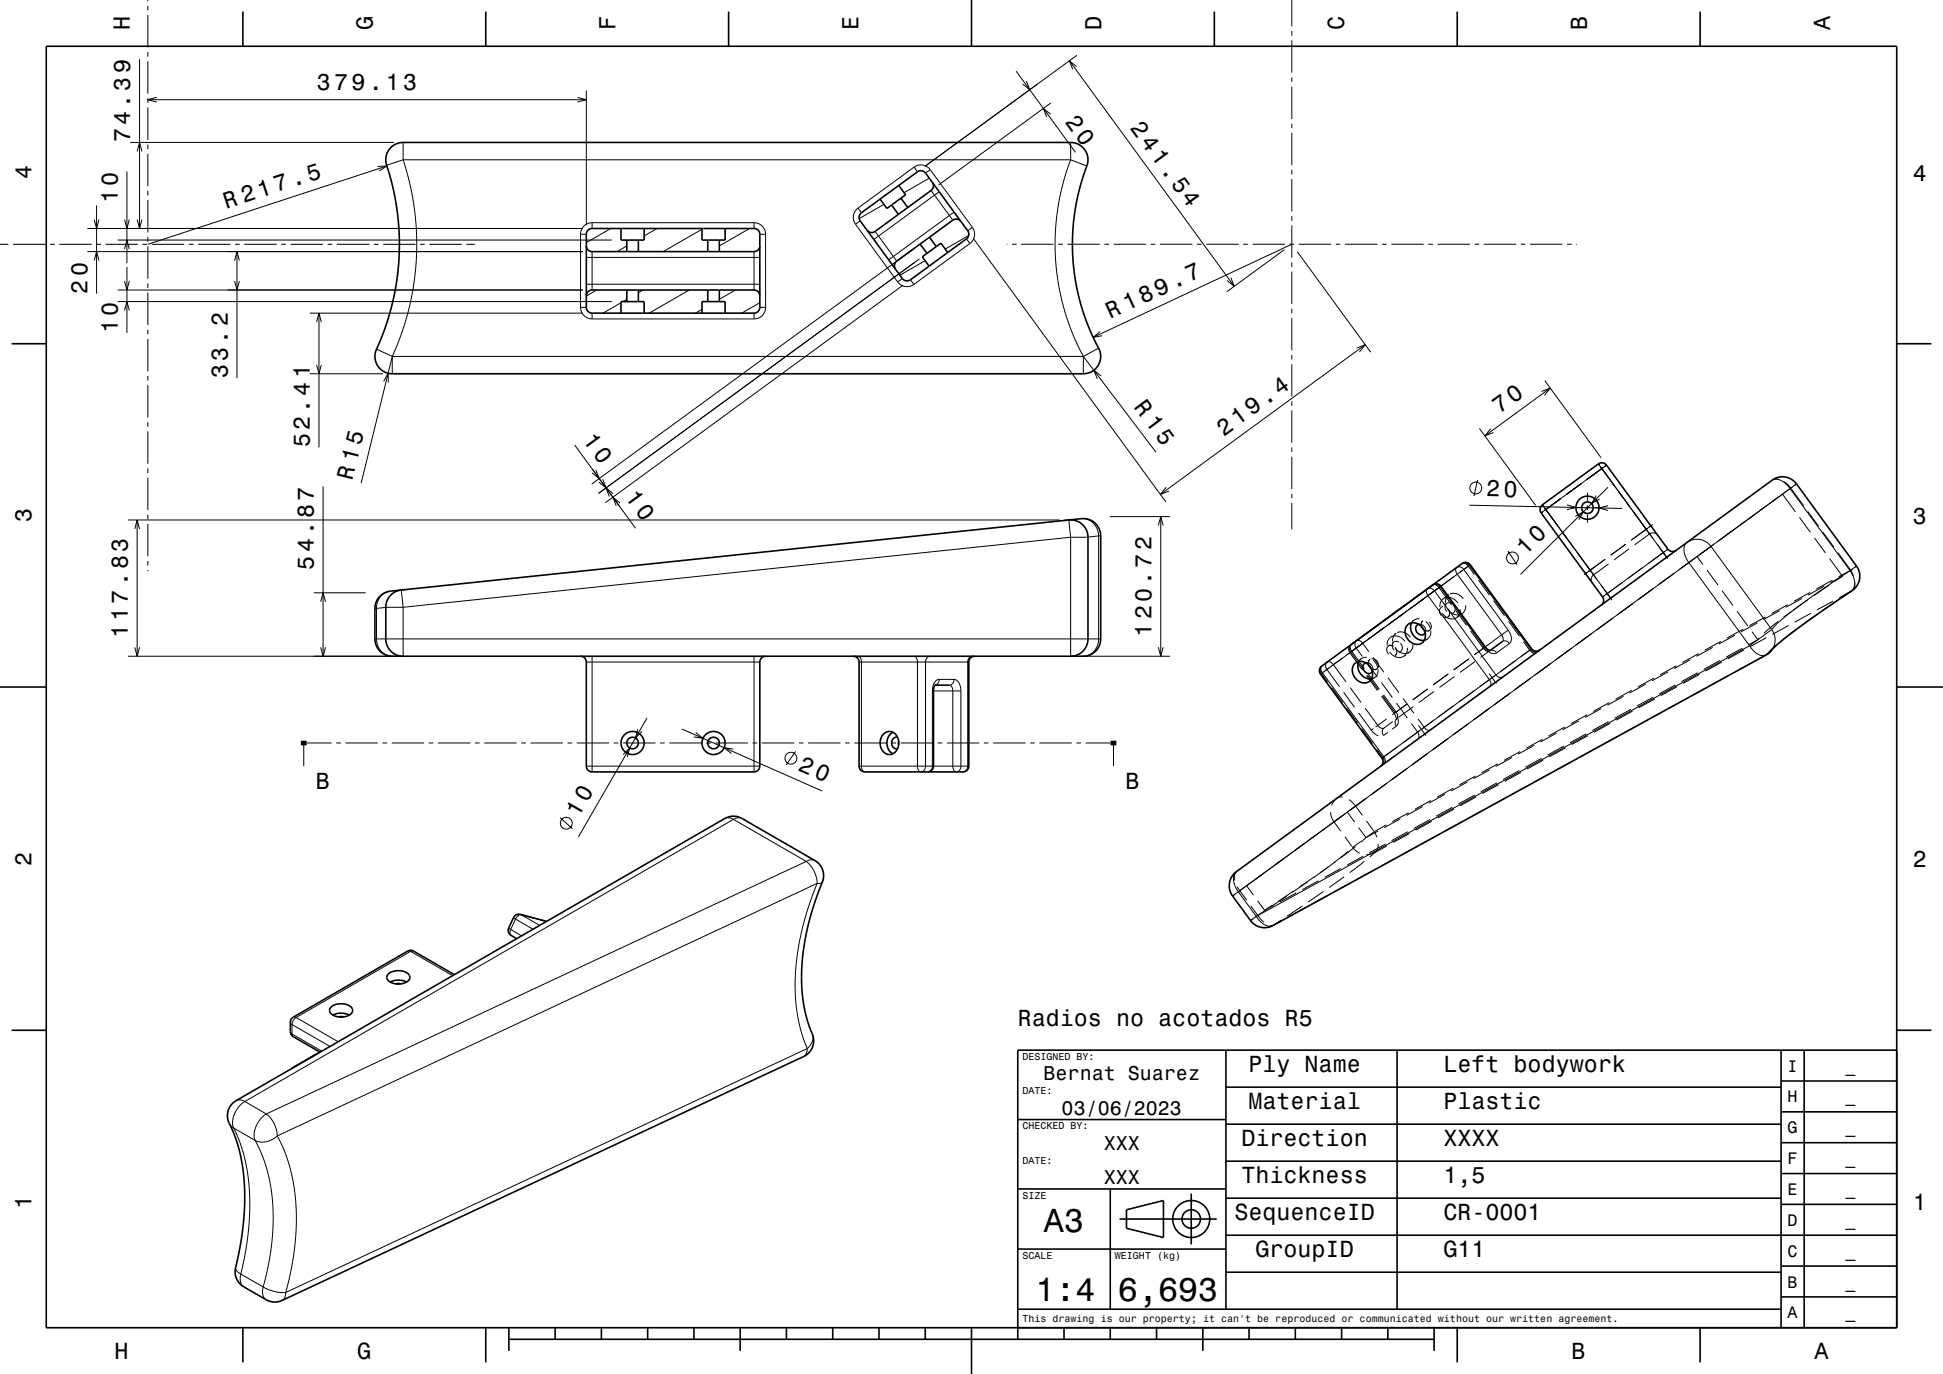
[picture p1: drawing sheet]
<svg xmlns="http://www.w3.org/2000/svg" width="420mm" height="297mm" viewBox="0 0 420 297" stroke-linecap="round" stroke-linejoin="round" font-family="sans-serif">
<g fill="none" stroke="#000" stroke-width=".22">
<path d="M32 0v.2M279.2 0v5.7M30.2 12.8v36.6M32 1.2v1M32 3.2v7M32 11.2v1M32 13.2v7M126.7 19.6v29M219.6 15.4l12.9 17.5M221.9 17.5l.7 1.9-1.6-1.3M231.2 13.1l35.6 48.8M232.7 14.4l-1.5-1.3 .7 1.9"/>
<path d="M232.8 12l-32.9 24M279.2 6.7v1M279.2 8.7v7M279.2 16.7v1M279.2 18.7v7M27.4 37.1v19.8M28.2 30.8h56.9M29.6 32.7l.6-1.9 .5 1.9M32 21.2v1M32 23.2v7M32 31.2v1M32 33.2v7"/>
<path d="M32 21.6h94.7M33.9 21l-1.9 .6 1.9 .5M81.6 36l2-.1-1.6 1.1M83.6 35.9l-51.6 16.9M87.1 34.5l1.4 4.9 1 5.4 .5 5v6l-.6 5.7-1 5.2-1.6 5.2-2 5.1M87.1 30.8v3.7M87.1 34.5h144.3M87.1 34.5l-3.5 1.2M124.8 21l1.9 .6-1.9 .5M197.6 36.1a2.5 2.5 0 0 1 3.5 .6M197.6 36.1l.7 1M197.6 36.1l-12.1 8.9"/>
<path d="M200.9 38.5l-5.5 3.2M201.1 36.7l-1 .7M201.1 36.7l9.1 12.4M227.1 24.7l-1.6-1.3 .8 1.9M227.2 22.3l-24.3 17.7M231.4 34.5l-1.6 5.3-1.2 5.4-.5 5.9 .1 5.3 .7 5.4 1.2 5.1 1.8 5.2 2.3 4.9M231.4 30.8v3.7M231.4 34.5l3.5 1.4M279.2 26.7v1M279.2 28.7v7M279.2 36.7v1M279.2 38.7v7"/>
<path d="M0 52.8h1.8M2.8 52.8h7M10.8 52.8h1M12.8 52.8h7M18.9 49.4h107.1M18.9 54.4h107.1M20.4 47.5l.5 1.9 .5-1.9M20.4 56.3l.5-1.9 .5 1.9M20.8 52.8h1M20.9 44.4v19.1M22.8 52.8h7M25.4 51.9h106.8"/>
<path d="M26.9 47.5l.5 1.9 .6-1.9M26.9 53.8l.5-1.9 .6 1.9M27.4 57.7v14.3M29.6 47.5l.6 1.9 .5-1.9M30.8 52.8h1M32 41.2v1M32 43.2v7M32 51.2v1M32 53.2v7M32.8 52.8h7M40.8 52.8h1M42.8 52.8h7"/>
<path d="M50.7 56.3l.5-1.9 .5 1.9M50.8 52.8h1M51.2 54.4v27.4M52.8 52.8h7M60.8 52.8h1M62.8 52.8h7M70.8 52.8h1M72.8 52.8h7M80.8 52.8h1M82.8 52.8h7M90.8 52.8h1M92.8 52.8h7"/>
<path d="M100.8 52.8h1.8M125.5 50.6v15.8M125.5 50.6h1.2M126.7 55.6h37.5M128 48.1a2.5 2.5 0 0 0-2.5 2.5M128 48.1v1.3M128 54.4v8.3M128 48.1h35M132 49.4l-5.3 3M135.5 53.2l-2.1 1.2M142 49.4l-2.8 1.6M151.7 49.6l-8.3 4.8"/>
<path d="M162 49.4l-6.5 3.8M163 48.1a2.5 2.5 0 0 1 2.5 2.5M163 48.1v1.3M163 54.4v8.3M164.2 50.6h1.3M165.5 50.6v15.8M184.9 48.5l9.1 12.4M185.5 45a2.5 2.5 0 0 0-.6 3.5M185.5 45l.7 1M185.9 47.7l-1 .8M189.2 50l4.6 6.4M191.1 44.2l-5.4 3.1"/>
<path d="M197.3 53.9l-69.4 50.7M198.8 56l-69.4 50.6M200 56.3l-5.5 3.2M201.3 41.2l4.7 6.4M203 41.4l-14.1 10.4M206.2 45.8l-14.1 10.4M208.9 51.6l.7 1M209.4 50.9l-5.1 2.9M209.6 52.6l-12.1 8.9M210.2 49.1a2.5 2.5 0 0 1-.6 3.5M210.2 49.1l-1 .8M210.4 51.5l41.6 57"/>
<path d="M217.6 52.8h.1M218.7 52.8h1M220.7 52.8h7M228.7 52.8h1M230.7 52.8h7M238.7 52.8h1M240.7 52.8h7M248.7 52.8h1M250.7 52.8h7M258.7 52.8h1M260.7 52.8h7M268.7 52.8h1"/>
<path d="M270.7 52.8h7M277.6 54l-12.4 9.1M278.7 52.8h1M279.2 46.7v1M279.2 48.7v7M279.2 56.7v1M279.2 58.7v7M279.2 52.8l-42.9 20.1M280.4 54.4l15.9 21.7M280.7 52.8h7M288.7 52.8h1M290.7 52.8h7"/>
<path d="M298.7 52.8h1M300.7 52.8h7M308.7 52.8h1M310.7 52.8h7M318.7 52.8h1M320.7 52.8h7M328.7 52.8h1M330.7 52.8h7M338.7 52.8h1M340.7 52.8h.2M25.4 65.2h106.8M25.4 62.7h100.6"/>
<path d="M26.9 60.8l.5 1.9 .6-1.9M26.9 67.1l.5-1.9 .6 1.9M32 61.2v1M32 63.2v7M32 71.2v1M32 73.2v7M50.7 60.8l.5 1.9 .5-1.9M66.9 67.7h59.1M68.4 69.6l.5-1.9 .6 1.9M68.4 78.9l.5 1.9 .6-1.9M68.9 67.7v29M81.4 75.5l3.4 1.5"/>
<path d="M84.8 77h149.4M84.8 77v3.8M84.8 77l-6.7 27.4M125.5 66.4a2.5 2.5 0 0 0 2.5 2.5M125.5 66.4h1.2M126.7 61.4h37.5M128 67.7v1.2M128 68.9h35M129 62.7l-2.3 1.3M134.2 65.4l-3.9 2.3M135.5 64.7l-.8 .5M139 62.7l-1 .6"/>
<path d="M149 62.7l-8.7 5M151.7 66.9l-1.4 .8M159 62.7l-3.5 2M163 67.7v1.2M164.2 65.4l-3.9 2.3M164.2 66.4h1.3M165.5 66.4a2.5 2.5 0 0 1-2.5 2.5M194 60.9a2.51 2.51 0 0 0 3.5 .6M195.1 60.2l-1.1 .7M195.2 61.7l-64.3 47M196.8 60.5l.7 1M234.2 77v3.8"/>
<path d="M234.2 77l15.7 20.8M237.5 75.3l-3.3 1.7M237.8 71.6l-1.5 1.3 2-.3M266.1 60l.7 1.9-1.6-1.3M279.2 66.7v1M279.2 68.7v7M279.2 76.7v1M279.2 78.7v7M293.3 75.2l1.8-.7-1.2 1.6M295.1 74.5l-44.3 32.4M32 81.2v1M32 83.2v7"/>
<path d="M32 91.2v1M32 93.2v7M66.9 80.8h15.9M82.9 82.4l1-1.7v2M124.2 96.2l13.2 18M238 81.3l-1.6-1.3 .8 1.9M279.2 86.7v1M279.2 88.7v7M279.2 96.7v1M279.2 98.7v7M319.8 92.6l12.2 16.7M322.2 92.7l-1.2 1.5 1.8-.7"/>
<path d="M333.2 84.6l1.9-.7-1.3 1.6M333.9 82.3l12.2 16.6M335.1 83.9l-14.1 10.3M27.6 112.4h201.4M29.1 114.3l.5-1.9 .6 1.9M29.6 112.4v29.5M32 101.2v1M32 103.2v7M32 111.2v1M32 113.2v7M69.8 105.2v36.7M128.8 101.6l.7 1.8-1.5-1.2"/>
<path d="M130.3 103.6l.7 1.9-1.5-1.3M132.6 106.7l-1.6-1.2 .7 1.8M134 108.7l-1.5-1.2 .7 1.8M231 112.4l.4 3.7M231.4 116.1v25.8M231.4 116.1l-144.3 15.2M231.4 116.1h3.8M233.8 112.1a3.6 3.6 0 0 1 3.7 3.7M237.5 115.8v22.3a3.6 3.6 0 0 1-3.3 3.8M237.5 115.8l-2.3 .3M237.5 115.8h.4M239.9 111.7h13"/>
<path d="M250.4 113.6l.5-1.9 .5 1.9M250.9 111.7v30.2M252.1 105.3l-1.3 1.6 1.9-.7M279.2 106.7v1M279.2 108.7v5.7M317.6 109.2l33.1 .7M319.4 103.7l-.8 3.5M326 119.1l1.9 3M333.7 109.5l-.3-.4 15.1 20.6M333.9 109.8l.2 .3-.3 .3M338.7 109.1l2 .6-2 .5M339.9 109.7h1.8"/>
<path d="M340.5 111.6l1.8-1-1 1.8M342.6 109.7h1.1M343.2 106.5v1.7M343.2 109.2v1M343.2 111.2v1.8M344.4 109.6h.1M344.6 109.7h1.8M345 107.1l-1 1.8 1.8-1M345.6 109.4h.1M345.8 100.6l-.3-.3 15 20.5M346 100.9l.3 .4M347.3 100.5l-14.2 10.4"/>
<path d="M347.6 105.3l-18.9 18.9M347.6 109.3l-1.9 .5 1.9 .6M351.4 117.6l-3.2 2.4M352.1 118.7l-3.2 2.3M356.2 114.2l-.4 .2M356.3 115.1l.3 .3M356.6 115.4a1.25 1.25 0 0 1 1.7 .3M356.6 115.4l-3.2 2.4M356.9 113.7l-.4 .2M357.3 113.4l-4.7 3.4M359.5 119.5l.8 1M360.2 119l.3-.3-14.1 10.3 .3-.2"/>
<path d="M384.3 103.5h-.6l-.6 .3a2.73 2.73 0 0 1 3.2 1.1l13.6 18.5M385.3 106.8l2.8 3.8M385.7 104.1l1.4 1.4M387.1 105.5l2.8 3.8M387.5 105.2l-.4 .3M387.9 104.9l.4-.3-25.4 18.6M389 111.8l2.3 3.3M390.8 110.5l2.3 3.3M392.2 116.3l2.4 3.2M394 115l2.4 3.2M397.3 119.4l2.8 3.8M29.1 139.9l.5 2 .6-2"/>
<path d="M32 121.2v1M32 123.2v.3M67.8 128.1h11.2M69.3 130.1l.5-2 .6 2M69.3 139.9l.5 2 .6-2M81 138.1h156.9M81 131.5h.4M81.4 131.5v6.6a3.6 3.6 0 0 0 3.4 3.8M84.4 127.8a3.5 3.5 0 0 0-3 3.7M86.7 127.5l.4 3.8M87.1 131.3v10.6M87.1 131.3h-3.7l-2 .2"/>
<path d="M250.4 139.9l.5 2 .5-2M292 139.4a1.25 1.25 0 0 0-.2 1.7M292 139.3a1.11 1.11 0 0 0 .2 1.5l2.7 3.7M292 139.3h.1M292.1 139.3a1.15 1.15 0 0 0-.1 1.7M300.1 139.7a1.18 1.18 0 0 0 .1 1.7M300.1 139.7l.5-.2 .6 .2M300.5 139.4l-.4 .3M300.6 137.8a1.93 1.93 0 0 0-.7 1.7M300.6 137.7v.1M300.8 137.6a2.41 2.41 0 0 1 2.9 1M301 137.5l-.4 .3"/>
<path d="M301.3 138.8a1.18 1.18 0 0 0 .1 1.8M301.3 138.8l.5-.2 .6 .2M301.3 138.8l-.4 .3M301.5 139.9a1.21 1.21 0 0 1 .1 1.8M301.8 136.9a1.92 1.92 0 0 0-.8 1.8M301.8 136.9l-.4 .3M301.8 136.9h.1M302 136.7a2.41 2.41 0 0 1 2.9 1.1M302.7 139a1.21 1.21 0 0 1 .1 1.8M304.8 134.6l-.4 .3M305.4 139.2a1.93 1.93 0 0 1-.7 1.7M305.6 134.1l-.5 .5"/>
<path d="M305.6 134.1l-.4 .3M306.7 134.9h-.1M306.7 134.9a1.36 1.36 0 0 1 1.4 2M306.8 134.8l-.4 .3M306.9 133.8h-.8l-.5 .3M307.6 134.2l-.4 .5 .1 .8M307.6 134.2l-.4 .3M307.6 134.2h.1M307.8 136.1l.6 .3 .6-.2M307.8 138.7l-.4 .3M308.2 134.3l.7 .8 .4 1M308.2 136.8l-.4 .3"/>
<path d="M308.6 138.1l-.7 .3M308.6 138.1l-.4 .3M308.7 128.7a.88 .88 0 0 1-.4-.9 .88 .88 0 0 1 .8-.7l.6 .3 .4 .3 13.3 18.2a1.14 1.14 0 0 0 1.5 .4M308.7 128.7l13.2 18.2M309 134.5a1.21 1.21 0 0 1 0 1.7M309 136.2l-.4 .3M309.3 136.3v.1a1.91 1.91 0 0 1-.7 1.7M311.1 127l2.7 3.7M311.2 126.9l-.1 .1M311.3 126.8a1.15 1.15 0 0 0-1.6-.4 1.11 1.11 0 0 1 1.4 .6M311.3 126.8l9.6 13.2M311.5 126.7l-2.8 2"/>
<path d="M311.5 126.7l-.2 .1M311.5 131.3a1.18 1.18 0 0 0 .1 1.8M311.6 131.3h-.1M311.8 132.6a2.32 2.32 0 0 0 3.1 .9M311.9 133.3h.1M311.9 133.3l.6 .2 .5-.2M311.9 131l-.4 .3M312 129.4a1.93 1.93 0 0 0-.7 1.8M312 129.4h.1M312.3 129.3a2.41 2.41 0 0 1 2.8 1M312.4 129.1l-.4 .3M312.7 130.4a1.18 1.18 0 0 0 .1 1.8"/>
<path d="M312.7 130.4l.5-.1 .6 .2M312.7 130.4l-.4 .3M312.9 131.6a1.21 1.21 0 0 1 .1 1.7M313 131.7a2.33 2.33 0 0 0 3.1 .9M313.2 128.6a1.94 1.94 0 0 0-.8 1.7M313.2 128.6l-.4 .3M313.2 128.5v.1M313.4 133l-.4 .3M313.4 128.4a2.41 2.41 0 0 1 2.9 1M314.1 130.7a1.21 1.21 0 0 1 .1 1.8M314.2 132.5h-.1M314.2 132.5l-.4 .3"/>
<path d="M314.7 132l2.3 3.2M315.3 133.2l-.4 .3M315.6 131.7v.1a1.91 1.91 0 0 1-.7 1.7M316.1 132.6l-.4 .3M316.8 130.8v.1a1.93 1.93 0 0 1-.7 1.7M317.4 122.4a1.1 1.1 0 0 0-1.3-.6 1.15 1.15 0 0 1 1.5 .4l13.3 18.2a1.14 1.14 0 0 0 1.5 .4M317.4 122.4l1.3 1.8M317.5 122.3l-.1 .1M317.7 122.2l.1-.1-31.9 23.3M317.9 136.4l2.7 3.7M319.6 125.4l2.4 3.2M320.9 140a2.19 2.19 0 0 0 2.6 1.1"/>
<path d="M321.1 139.8l-2.4 1.8M321.1 139.8l-.2 .1M321.1 139.8l-.2 .2M322.8 129.8l2.4 3.3M324.6 137.2a1.11 1.11 0 0 1 .1 1.5 1.14 1.14 0 0 1 1.6 .4M324.6 137.2l-3.5 2.6M326 136.2l-9.6-13.1a.9 .9 0 0 0-.9-.6 .9 .9 0 0 0-.8 .8l.3 .8 9.6 13.1M326 136.2a2.21 2.21 0 0 1 .3 2.9M326 136.2l-1.4 1M326.1 134.3l2.4 3.2M326.3 139.1l-2.8 2M329.3 138.7l1.4 1.8"/>
<path d="M344.2 136.8l-3.5 2.6M344.2 123.9l.3 .4M344.4 122.8l-2 1.4M344.5 124.3a1.26 1.26 0 0 0-.3 1.7M347 120.9l-3.3 2.4 .3 .3M347.4 128.3l-.3 .2M347.7 121.9l-3.2 2.4M347.9 129l.3 .3M348.6 133.6l-3.5 2.6M353.1 130.4l-3.6 2.5M357.5 127.1l-3.5 2.6M362 123.9l-3.6 2.5"/>
<path d="M365.1 121.6a3.6 3.6 0 0 1-.7-4.1 3.7 3.7 0 0 1 5.4 .6l13.2 18M365.1 121.6l-97.4 71.2M365.1 121.6l13.1 18M366.8 120.3l1.3 1.7M369 123.2l2.4 3.3M370.2 139.9l-3.5 2M372 138.6l-3.5 2M372.2 127.7l2.4 3.2M375 137.3l-3.5 1.9M375.5 132.1l2.3 3.2M376.8 136l-3.5 1.9M378.2 139.6a3.2 3.2 0 0 0 3.6 2l.1-.1"/>
<path d="M378.2 139.6l-106.6 58.5M378.7 136.6l1.3 1.7M379.9 134.7l-3.5 1.9M380 138.3l-2 1.1M380.2 137.9l-.2 .4M381.7 133.3l-3.6 2M381.8 137.8l-3.5 2M383 136.1a3.7 3.7 0 0 1 .1 4.3M383 136.1l-4.8 3.5M384 139.4l-2.1 2.1M384.4 134.3l-3.1 2.6M384.7 132l-3.5 1.9"/>
<path d="M386.5 130.7l-3.5 1.9M386.6 135.2l-3.5 1.9M387.2 132.2l-1.6 1.2M388.3 136l-3.2 2.5M389.5 129.4l-3.5 1.9M390.8 129.6l-3.2 2.3M391.3 128.1l-3.5 1.9M391.5 132.6l-3.6 1.9M392.8 132.8l-3.3 2.3M394.3 126.7l-3.5 1.9M395.4 126.5l-3.3 2.3M395.5 120.7l2.8 3.9"/>
<path d="M396.1 125.4l-3.5 1.9M396.3 129.9l-3.5 1.9M397.3 129.7l-3.3 2.3M398.3 124.6l-1.7 1.1M398.3 124.6l-2.7 1.4M399.9 123.4a3.7 3.7 0 0 1 .7 4.1l-.4 .3M399.9 123.4l-11.7 8.1-3.6 2.9-1.6 1.7M400.1 123.2l.5 1.3M400.1 123.2l-2.7 1.5M400.2 127.8l-1.6 1.1M400.2 127.8l-2.6 1.4M400.5 122.9l-.4 .3"/>
<path d="M400.9 126l-.1 1-.6 .8M401.3 122.3l-1.4 1.1M27.6 141.9h58.7M126.7 143.1h37.5M128 141.9v25M137.9 157.6l-.5 1.9 1.4-1.4M139.9 155.2l-14.9 25.7M147.4 157.6l30.3 13.4M150.4 158.3l1.6 1.3-2-.3M163 141.9v25M185.5 141.9a1.1 1.1 0 0 1 .7 1.2v22.5a1.1 1.1 0 0 0 .7 1.3M185.7 143.1h23.7"/>
<path d="M197.6 141.9a1.1 1.1 0 0 1 .7 1.2v22.5a.87 .87 0 0 0 .3 1 .87 .87 0 0 0 1 0l.3-.3 .2-.7v-22.5a1.15 1.15 0 0 1 1-1.2M201.5 149.4v16.2a1.15 1.15 0 0 1-1 1.3M201.5 149.4h6.2M203 146.9a1.2 1.2 0 0 1-.9 1.2M203 146.9a2.21 2.21 0 0 0-1.5 2.5M203 146.9h3.2M206.2 146.9a1.15 1.15 0 0 1-1 1.2 1.1 1.1 0 0 1 .8 1.3v16.2a.87 .87 0 0 0 .2 1 .87 .87 0 0 0 1.1 0l.2-.3 .2-.7v-16.2M206.2 146.9a2.19 2.19 0 0 1 1.5 2.5M210.2 141.9a1.15 1.15 0 0 0-1 1.2v22.5a1.16 1.16 0 0 1-1 1.3M233.4 141.9h19.5M285.9 145.4a1.11 1.11 0 0 1-.2-1.4 1.15 1.15 0 0 0-.1 1.6l1.4 1.8M285.9 145.4l-.4 .3"/>
<path d="M285.9 145.4l13.2 18.2M286 145.3l-.4 .3M286.8 144.7l2.8 3.7M286.8 144.7l-.4 .3M287.3 144.4l-.5 .3M287.8 148.6l2.4 3.2M288.2 143.7a.87 .87 0 0 0-.8-.7 .87 .87 0 0 0-.8 .6v.5l.2 .6M288.2 143.7l-.4 .3M288.2 143.7l2.8 3.7M290.2 142.3l-2 1.4M290.4 149.7l2.4 3.2M291.1 153l2.4 3.3"/>
<path d="M291.8 141.1l2.7 3.7M291.8 148.6l2.4 3.3M291.9 141l-.1 .1M292 141l2.7 3.7M292.4 140.7l-.4 .3M293.2 140.1a.91 .91 0 0 1-.3-1.1 .91 .91 0 0 1 1-.5l.5 .4 1.5 2M293.2 140.1l-.4 .3M293.2 140.1l1.3 1.8M293.4 143l-.4 .3M293.7 154.1l2.7 3.7M294.2 142.4l-.5 .6M294.2 142.4l-.4 .3"/>
<path d="M294.3 157.5l2.4 3.2M295 143.4l.4-.3 2.3 3.2M295.1 153.1l2.7 3.7a1.09 1.09 0 0 0 1.4 .6M295.3 143.3h-.1M295.3 143.3a1.36 1.36 0 0 1 1.3 1.9M295.4 146l2.4 3.3M295.4 142.1l-.7 .1-.5 .2M295.6 145.9l2.3 3.2M295.8 145.7l2.4 3.3M296.2 142.5l-.4 .6 .1 .7M296.2 142.5l-.4 .3M296.2 142.5h.1"/>
<path d="M296.4 144.4l.6 .3 .6-.1M296.4 147l-.4 .3M296.4 157.8l.7 .7 .9 .6M296.5 142.4a1.31 1.31 0 0 1 1.3 .7 1.31 1.31 0 0 1-.2 1.5M296.8 142.1l2.3 3.2M296.8 142.7l.7 .7 .4 1M296.8 145.1l-.4 .3M296.9 157.5l-.5 .3M297.2 146.4l-.7 .3M297.2 146.4l-.4 .3M297.6 144.6l-.4 .2M297.9 144.7a1.92 1.92 0 0 1-.7 1.7"/>
<path d="M298.6 147.5l2.4 3.3M298.6 150.5l2.8 3.7M298.8 150.3l2.8 3.8M299 150.2l2.8 3.7M299.1 159h-.1M299.2 157.4a1.15 1.15 0 0 0-.1 1.6M299.7 155.4l-2.3 1.7M300 158.3l-.9 .7M300 146.5l2.4 3.2M300.4 140.9a2.32 2.32 0 0 0 3.1 .9M301.1 156l-1.9 1.4M301.4 154.2l.3 .7 .1 .6 .1-.1"/>
<path d="M301.5 154.1l-.1 .1M301.6 140.1a2.33 2.33 0 0 0 3.1 .8M301.6 141.7h-.1M301.8 153.9a1.11 1.11 0 0 1 .1 1.5M301.8 153.9l-.2 .1M301.8 157l-.9 .6M301.9 152l2.3 3.2M301.9 155.4a1.15 1.15 0 0 0-.1 1.6M302 141.4l-.4 .3M302.1 155.1l.1 .4a1.44 1.44 0 0 1-.4 1.5M302.8 140.8h-.1M302.8 140.8l-.4 .3"/>
<path d="M303.3 151l2.3 3.2M303.9 141.5l-.4 .3M304.2 152.2l-3.2 2.3M304.2 140v.1a1.92 1.92 0 0 1-.7 1.7M304.7 140.9l-.4 .3M305.1 156.4l1.3 1.8M305.5 152.7l-3.2 2.4M306.4 158.2a1.14 1.14 0 0 1 0 1.7M306.5 155.4l1.3 1.8M306.6 156.8l1.7 2.2M306.9 157.9l-.5 .3M307.8 157.2a1.09 1.09 0 0 0 1.4 .6"/>
<path d="M307.8 157.2l-.4 .4M308.6 148.9l-3.2 2.4M310 149.5l-3.3 2.3M313.1 145.7l-3.3 2.4M314.4 146.2l-3.2 2.4M317.5 142.4l-3.3 2.4M318.7 149.3l-3.3 2.4M318.8 143l-3.2 2.4M320.6 140.1a1.1 1.1 0 0 0 1.4 .6M320.6 140.1l-1.9 1.4M320.8 140l-.2 .1M321.9 145.6l1.6 2.2"/>
<path d="M321.9 146.9a1.12 1.12 0 0 1 .2 1.5M321.9 146.9l-23 16.8M322 140.7a1.11 1.11 0 0 1 1.5 .4M322 140.7l-1.9 1.4M322.1 140.6l-.1 .1M330.7 140.5a1.09 1.09 0 0 0 1.3 .6M330.8 140.4l-.1 .1M330.9 140.3l.2-.1-11.2 8.2M333.4 159.8l-3.5 1.9M335.3 143.3l-3.5 2.6M336.5 158.5l-3.5 1.9M338.3 157.2l-3.6 1.9"/>
<path d="M339.8 140.1l-3.6 2.6M341.3 155.8l-3.5 1.9M342.9 158.6l-3.5 2M343.1 154.5l-3.5 1.9M343.2 159l-3.5 1.9M346.1 153.2l-3.5 1.9M347.7 156l-3.5 1.9M347.9 151.9l-3.5 1.9M348.1 156.4l-3.5 1.9M349.7 159.2l-3.6 1.9M350.9 150.5l-3.5 1.9M352.5 153.3l-3.5 2"/>
<path d="M352.7 149.2l-3.5 1.9M352.9 153.7l-3.5 1.9M354.5 156.5l-3.5 2M355.8 147.9l-3.6 1.9M357.4 150.7l-3.6 1.9M357.5 146.6l-3.5 1.9M357.7 151.1l-3.5 1.9M359.3 153.9l-3.5 1.9M360.6 145.2l-3.5 2M362.2 148l-3.5 2M362.4 143.9l-3.5 2M362.5 148.4l-3.5 2"/>
<path d="M364.1 151.2l-3.5 2M365.4 142.6l-3.5 1.9M367 145.4l-3.5 1.9M367.2 141.3l-3.5 1.9M367.3 145.8l-3.5 1.9M368.9 148.6l-3.5 1.9M371.8 142.8l-3.5 1.9M372.2 143.1l-3.5 2M373.8 146l-3.5 1.9M376.6 140.1l-3.5 1.9M377 140.5l-3.5 1.9M378.6 143.3l-3.5 1.9"/>
<path d="M381.9 141.5l-2 1.1M383.1 140.4l-1.2 1.1M383.1 140.4h.1M65.7 161.3v4.3M66.3 160.6h5.4M72.7 160.6h1M74.7 160.6h7M82.7 160.6h1M84.7 160.6h7M92.7 160.6h1M94.7 160.6h7M102.7 160.6h1"/>
<path d="M104.7 160.6h7M112.7 160.6h1M114.7 160.6h7M121.1 176.8l2.7 2.3M122.7 160.6h1M124.7 160.6h7M126.7 165.6h37.5M132.7 160.6h1M134.7 160.6h7M134.7 163.1l1.4-1.4-.5 1.9M142.7 160.6h1M144.7 160.6h7"/>
<path d="M152.7 160.6h1M154.7 160.6h7M156.7 176.9l.8-.1 1 .3M158.5 161.9l-2-.3 1.6 1.3M158.5 177.1l-105.6 61M158.5 177.1l15.8 9.1M160.4 176.9l-.9-.1-1 .3M162.7 160.6h1M164.7 160.6h7M172 162.4l-2.1 3M172.7 160.6h1M174.7 160.6h7"/>
<path d="M182.7 160.6h1M184.7 160.6h7M185.7 165.6h23.7M192.7 160.6h1M194.7 160.6h7M202.7 160.6h1M204.7 160.6h7M212.7 160.6h1M214.7 160.6h7M222.7 160.6h1M224.7 160.6h7M232.7 160.6h1"/>
<path d="M234.7 160.6h5.4M240.7 161.3v4.3M287.6 175.6l.4 1.5 1.8 2.6M290.2 172.3a2.27 2.27 0 0 0-2.4 1.8M290.9 175.8l-16.5 12.1M291.2 175.5l1.6 2.2M291.6 172.9l1.1 1 1.8 2.3M293.7 178.9l1.6 2.2M295.3 172.5l-4 3M295.4 177.5l1.5 2.1M297 179.7l.1 .1M297.1 179.8l.5 1.2"/>
<path d="M297.1 179.8l-1.8 1.2M297.6 161.9l1.3 1.8M297.9 179.6l-2.6 1.5M298.9 163.7a1.15 1.15 0 0 1-.1 1.7M298.9 163.7l-.1 .1M299.1 163.6a1.11 1.11 0 0 1 .2 1.4M299.1 163.6l-.3 .2M299.7 178.3l-2.6 1.5M299.8 169.3l-3.5 2.6M302.7 177l-3.5 1.9M304.2 166.1l-3.2 2.3M304.3 179.8l-3.5 1.9"/>
<path d="M304.5 175.7l-3.5 1.9M307.5 174.3l-3.5 2M309.1 177.1l-3.5 2M309.3 173l-3.5 2M309.5 177.5l-3.5 2M312.4 171.7l-3.5 1.9M314 174.5l-3.6 1.9M314.1 170.4l-3.5 1.9M314.3 174.9l-3.5 1.9M315.9 177.7l-3.5 1.9M317.2 169l-3.5 2M318.8 171.9l-3.5 1.9"/>
<path d="M319 167.7l-3.5 2M319.1 172.2l-3.5 2M320.7 175.1l-3.5 1.9M322 166.4l-3.5 1.9M323.6 169.2l-3.5 1.9M323.8 165.1l-3.5 1.9M323.9 169.6l-3.5 1.9M325.5 172.4l-3.5 1.9M326.8 163.8l-3.5 1.9M328.4 166.6l-3.5 1.9M328.6 162.4l-3.5 2M328.8 167l-3.5 1.9"/>
<path d="M330.4 169.8l-3.5 1.9M331.6 161.1l-3.5 1.9M333.2 163.9l-3.5 1.9M333.6 164.3l-3.5 1.9M335.2 167.1l-3.5 1.9M338.1 161.3l-3.5 1.9M338.4 161.7l-3.5 1.9M340 164.5l-3.5 1.9M344.8 161.8l-3.5 1.9M111 198.3l.4 .4M111.4 198.7l-1 2.2M111.4 198.7l3.8 2.2"/>
<path d="M112.5 197.7h.2M112.7 197.7a1.35 1.35 0 0 0-1.3 1M112.7 197.7l3.9 2.3M112.7 197.7l5.4 1.5M174.3 186.2a6.5 6.5 0 0 1 2.3 4.7M174.3 186.2l-116.7 54.6M176.2 186l-.9-.1-1 .3M176.6 190.9l-1.9 5.2-1.2 4.4-1 5-.5 4.5-.1 4.5 .4 4.5 .9 4 1.3 3.7M176.6 190.9l-116.7 54.6M177.8 190.7l-.4 .2h-.8M266.9 190.3v-1.2l.4-.7a3.1 3.1 0 0 0 .2 4l.2 .4M267.4 191.7l.6 .8"/>
<path d="M267.7 192.8l3.9 5.3M268 192.5l-1.6 1.2M268 192.5l1.5 2.1M270 191.1l-2 1.4M270.4 195.8l1.5 2.1M271.6 198.1a3.2 3.2 0 0 0 3.6 2l.1-.1M271.9 194.7l1.5 2.1M271.9 197.9l1.3 1.4M271.9 197.9l-1.6 1.1M273.5 196.8l-1.6 1.1M274.4 187.9l-4.9 3.6 1.5 2M275 195.7l-1.6 1.1"/>
<path d="M275.3 200h-.8M275.4 195.7l-2 1.1M277 198.9l-1.7 1.1M277.3 198.9l-2 1.1M278.1 193.7l-3.3 2.2M279.6 192.6l-3.3 2.2M280.2 193l-3.5 1.9M281.5 195.8l-3.3 2.2M282.1 196.2l-3.5 1.9M282.7 190.6l-3.3 2.3M284.1 189.5l-3.3 2.3M285 190.4l-3.5 1.9"/>
<path d="M286.1 192.7l-3.3 2.3M287 193.6l-3.5 1.9M287.1 187.4l-3.2 2.3M288.6 186.3l-3.2 2.3M289.8 187.7l-3.5 2M290.6 189.5l-3.3 2.3M290.7 180.9l1.5 2.1M291.5 184l-3.2 2.5M291.8 190.9l-3.5 1.9M292.3 183.1l.1 .1M292.4 183.2l.7 .7 .8 .5M292.4 183.2h.1"/>
<path d="M293 183l-3.2 2.4M294.1 181.9l-1.7 1.3M294.7 185.1l-3.5 1.9M294.9 186.2l-3.1 2.4M295.3 181.1l-1.2 .9M296.6 188.3l-3.5 1.9M297.2 184.3l-1.1 .9M297.2 184.3l-.9 .3-.9 .1M297.9 182.5l-.1 1-.6 .8M299.5 182.4l-3.5 2M299.8 182.8l-2.6 1.5M301.4 185.6l-3.5 2"/>
<path d="M304.7 180.2l-3.5 1.9M306.3 183l-3.5 1.9M311.1 180.3l-3.5 2M63.4 219.9h.6M64 219.9a1.96 1.96 0 0 0-.9 1.6M64 219.9l9.1 5.3M88.1 205.6h.7M88.8 205.6l-24.8 14.3M88.8 205.6l9 5.3M89.4 205.6h-.6M110 200.6l.4 .3M110.4 200.9a.96 .96 0 0 0 .1 1.3"/>
<path d="M110.4 200.9l2.4 1.4M51 237.9l.9-.2 1 .4M52.9 238.1a5.3 5.3 0 0 0-2.4 5.7M52.9 238.1l4.7 2.7M62.8 221l.3 .5M62.8 223l.3 .5M63.1 223.5l.3 .6M63.1 223.5l6.5 3.7M63.1 221.5v2M63.1 221.5l8.2 4.7M63.6 230.7h-.2M174.5 226.7l-.2 1.1-.6 .6"/>
<path d="M174.5 226.7l-112.7 52.7M175.6 223.5a2.84 2.84 0 0 1-1.1 3.2M49.6 242.9l.9 .9M50.5 243.8l1.3 3.1 1 3.1 .7 3.8 .4 4 .1 3.9-.3 4.6-.7 4.6-.9 4.5M50.5 243.8l4.7 2.7M55.2 246.5l1.4 3.1 1.2 3.7 .8 3.4 .4 4.1v3.8l-.3 4.4-.8 4.8-1 4.4M57.6 240.8a6.5 6.5 0 0 1 2.3 4.7M57.6 240.8a5.3 5.3 0 0 0-2.4 5.7M59.9 245.5a4.4 4.4 0 0 1-4.7 1M59.9 245.5l1.4 2.9 1.3 3.9 .9 4 .5 4.2v4.8l-.3 4.7-.8 4.5-1.1 4.9M50.9 274l.3 .7 .9 .7M52.1 275.4a2.44 2.44 0 0 0 .6 2.8"/>
<path d="M52.1 275.4l4.8 2.8M56.9 278.2a2.43 2.43 0 0 0 .6 2.7M56.9 278.2a8.6 8.6 0 0 0 4.9 1.2M61.8 279.4l-.3 1.1-.5 .6"/>
<circle cx="319" cy="105.5" r="1.28"/>
<circle cx="326.9" cy="120.6" r="1.28"/>
<circle cx="122.4" cy="177.9" r="1.28"/>
<circle cx="171" cy="163.9" r="1.28"/>
</g>
<g fill="none" stroke="#000" stroke-width=".35">
<path d="M10 10h400v277h-400zM52.5 2.5v7.5M105 2.5v7.5M157.5 2.5v7.5M210 0v10M262.5 2.5v7.5M315 2.5v7.5M367.5 2.5v7.5M84.4 31.9l1.3-.8 1.4-.3h144.3a3.9 3.9 0 0 1 3.2 6l-1.3 4.3-.9 4.4-.5 5v4.5l.4 4.7 1 4.7 1.4 4.8 1.8 4.1a7.5 7.5 0 0 1 1.4 4.4 3.7 3.7 0 0 1-3.7 3.1h-149.4a3.9 3.9 0 0 1-3.4-2.2 3.9 3.9 0 0 1 .4-4l1.7-4.5 1.3-4.3 .9-4.9 .5-4.7 .1-4.8-.3-4.7-.8-4.9-1.1-4.4a5.5 5.5 0 0 1-.2-4.7zM201.5 39.4a1.25 1.25 0 0 1-.2 1.8l-5.1 3.7M126.7 53.1a1.24 1.24 0 0 0 1.3 1.3h35a1.25 1.25 0 0 0 1.2-1.3M127.1 49.8l.9-.4h35a1.25 1.25 0 0 1 1.2 1.2v15.8a1.25 1.25 0 0 1-1.2 1.3h-35a1.24 1.24 0 0 1-1.3-1.3v-15.8z"/>
<path d="M134.2 49.4v2.5h5v-2.5M135.5 51.9v2.5M138 51.9v2.5M151.7 49.4v2.5h5v-2.5M153 51.9v2.5M155.5 51.9v2.5M190.2 43l8.1-5.9a1.25 1.25 0 0 1 1.8 .3l7.6 10.5M190.2 43l-4 3a1.25 1.25 0 0 0-.3 1.7l9.2 12.5a1.25 1.25 0 0 0 1.7 .3l4-3M190.2 43l1.5 2.1 1-.8M192.7 44.3l1.5 2M194.2 46.3l-5 3.7a1.25 1.25 0 0 1-1.8-.2M194.3 40.1l1.5 2-1.1 .7"/>
<path d="M194.7 42.8l-2 1.5M194.7 42.8l1.5 2.1M196.2 44.9l-2 1.4M198.9 52.8l1.5 2M200.9 51.3l-7.1 5.1a1.26 1.26 0 0 0-.2 1.8M200.9 51.3l1.5 2M202.4 53.3l-3 2.2 1.4 2M202.4 53.3l1-.7 1.5 2M207.7 47.9l1.5 2a1.26 1.26 0 0 1-.3 1.7l-8.1 5.9M207.7 47.9a1.25 1.25 0 0 0-1.7-.3l-5.1 3.7M2.5 74.3h7.5M126.7 63.9a1.25 1.25 0 0 1 1.3-1.2h35a1.25 1.25 0 0 1 1.2 1.2"/>
<path d="M134.2 67.7v-2.5h5v2.5M135.5 62.7v2.5M138 62.7v2.5M151.7 67.7v-2.5h5v2.5M153 62.7v2.5M155.5 62.7v2.5M410 74.3h7.5M230.1 112.5l3.7-.4a3.8 3.8 0 0 1 4.1 3.7v22.3a3.8 3.8 0 0 1-3.7 3.8h-149.4a3.7 3.7 0 0 1-3.8-3.8v-6.6a3.8 3.8 0 0 1 3.4-3.7l3.2-.4M362.3 119a1.25 1.25 0 0 1-1.8-.3l-13.2-18.2a1.25 1.25 0 0 0-1.8-.2l-12.1 8.8a1.26 1.26 0 0 0-.3 1.8l13.3 18.1a1.25 1.25 0 0 1-.3 1.8M292.1 139.3l-.1 .1M304.3 135.1a2.53 2.53 0 0 1 3.8 2.2 1.91 1.91 0 0 1-1.2 1.9 1.91 1.91 0 0 1-2.2-.6 2.5 2.5 0 0 1-.4-3.5zM305.1 134.6a2.76 2.76 0 0 0 2.8 3.8"/>
<path d="M306.6 134.9a1.2 1.2 0 0 0-.3 1.8 1.2 1.2 0 0 0 1.8 .2M307.3 135.5l.5 .6M309.7 126.4a1.26 1.26 0 0 1 1.8 .3l9.6 13.1 .5 .6 .5 .2M324.7 138.7l-2.6 1.9M0 148.5h10M87.1 141.9a3.7 3.7 0 0 1-3.7-3.8v-6.8a3.7 3.7 0 0 1 3.3-3.8l144.3-15.1a3.7 3.7 0 0 1 4.2 3.7v22a3.7 3.7 0 0 1-3.8 3.8M125.5 141.9a1.25 1.25 0 0 1 1.2 1.2v22.5a1.25 1.25 0 0 0 1.3 1.3h35a1.25 1.25 0 0 0 1.2-1.3v-22.5a1.25 1.25 0 0 1 1.3-1.2M184.4 141.9a1.25 1.25 0 0 1 1.3 1.2v22.5a1.25 1.25 0 0 0 1.2 1.3h21.3a1.25 1.25 0 0 0 1.2-1.3v-22.5a1.25 1.25 0 0 1 1.3-1.2M191 158.7a1.97 1.97 0 0 1 2.2-.3 1.97 1.97 0 0 1 1.1 2 2.12 2.12 0 0 1-.7 2.1 2.12 2.12 0 0 1-2.2 .4 2.83 2.83 0 0 1-.4-4.2zM193 158.3a2.75 2.75 0 0 0 0 4.6M194 159.4a1.2 1.2 0 0 0-1.3 1.2 1.2 1.2 0 0 0 1.3 1.2M202.1 148.1h3.1"/>
<path d="M202.2 148.1l-.3 .4-.1 .9v16.2a1.25 1.25 0 0 1-1.3 1.3M292.9 143.4a2.53 2.53 0 0 1 3.8 2.2 1.91 1.91 0 0 1-1.2 2 1.91 1.91 0 0 1-2.2-.7 2.5 2.5 0 0 1-.4-3.5zM293.7 143a2.75 2.75 0 0 0 2.8 3.7M295.2 143.3a1.2 1.2 0 0 0-.3 1.7 1.2 1.2 0 0 0 1.7 .2M295.9 143.8l.5 .6M332.8 140.5a1.26 1.26 0 0 1-1.7-.3l-13.3-18.1a1.25 1.25 0 0 0-1.7-.3l-30.4 22.2a1.25 1.25 0 0 0-.3 1.7l13.3 18.2a1.25 1.25 0 0 1-.3 1.7M383.1 140.4l-1.3 1.2-106.6 58.5a3.8 3.8 0 0 1-4.9-1.1l-3.9-5.3a3.8 3.8 0 0 1 .9-5.3l115.8-84.6a3.7 3.7 0 0 1 5.2 .8l13 17.7a3.9 3.9 0 0 1-1.8 6l-10.1 7a43 43 0 0 0-6.3 5.1M410 148.5h10M155.3 161.2l-.1 .2M194.3 160.2v.8M118.2 199.2l-6.2-1.6-.9 .5-1.1 2.5a1.25 1.25 0 0 0 .5 1.6l1.2 .7M71.6 217.6a3.4 3.4 0 0 1 4.5 .4 1.27 1.27 0 0 1-1.1 1.7 3.2 3.2 0 0 1-3.7-1 .95 .95 0 0 1 .3-1.1z"/>
<path d="M72 219.4a3.9 3.9 0 0 1 3.5 0M73.1 219.8h1.2M84 210.5a3.4 3.4 0 0 1 4.5 .4 1.34 1.34 0 0 1-1.4 1.7 2.91 2.91 0 0 1-3.5-1.2l.1-.5zM84.3 212.3a3.9 3.9 0 0 1 3.6 0M85.5 212.7h1.2M98.2 210.7l-8.8-5.1-1-.1-25.2 14.5-.4 .9v2.1l.2 .7 .4 .4 5.8 3.3M2.5 222.7h7.5M50.2 238.5l.8-.6 105.7-61a3.8 3.8 0 0 1 3.7 0l15.8 9.1a3.9 3.9 0 0 1 1.2 5.6l-1.5 4-1.2 4.2-.9 4.4-.4 3.8-.1 3.7 .2 4 .7 3.7 .9 2.9a4.4 4.4 0 0 1-.2 5.2l-1.2 .9-112.7 52.7a3.8 3.8 0 0 1-3.7-.3l-4.6-2.6a3.8 3.8 0 0 1-1.8-4.2 52.1 52.1 0 0 0 .6-26.4l-1.5-3.8a4.1 4.1 0 0 1 .2-5.3zM69.1 227.4l-6 3.5M265 235h120M265 227v56M302 227v56"/>
<path d="M385 233.7h25M385 227v60M390 227v60M410 222.7h7.5M410 227h-190v62.5M220 257h45M220 242h45M240 257v26M257.5 258v11M265 259h120M265 251h120M265 243h120"/>
<path d="M385 253.7h25M385 247h25M385 240.3h25M220 270h45M242 263.5h21M243.5 261.5l8-2v8l-8-2zM265 275h120M265 267h145M385 273.7h25M385 260.3h25M52.5 287v7.5M105 287v7.5"/>
<path d="M110 289.5h200M110 287v5M120 287v2.5M130 287v2.5M140 287v2.5M150 287v2.5M160 287v5M170 287v2.5M180 287v2.5M190 287v2.5M200 287v2.5M210 287v10"/>
<path d="M220 283h165M230 287v2.5M240 287v2.5M250 287v2.5M260 287v5M270 287v2.5M280 287v2.5M290 287v2.5M300 287v2.5M310 287v5M315 287v7.5M367.5 287v7.5"/>
<path d="M385 280.3h25"/>
<circle cx="343.1" cy="109.7" r="1.25"/>
<circle cx="343.2" cy="109.7" r="2.5"/>
<circle cx="136.7" cy="160.6" r="1.25"/>
<circle cx="136.7" cy="160.6" r="2.5"/>
<circle cx="154.2" cy="160.6" r="1.25"/>
<circle cx="154.2" cy="160.6" r="2.5"/>
<circle cx="257.5" cy="263.5" r="2"/>
<circle cx="257.5" cy="263.5" r="4"/>
</g>
<path d="M65 160.6h1.3M240.1 160.6h1.2" fill="none" stroke="#000" stroke-width="1" stroke-linecap="butt"/>
<g fill="#000">
<path d="M65.7 160.6l.2 .7h-.4z" fill-rule="evenodd"/>
<path d="M240.7 160.6l.2 .7h-.4z" fill-rule="evenodd"/>
</g>
<g font-size="7.2">
<text x="225.7" y="266.3">A3</text>
<text x="223.8" y="281.3">1:4</text>
<text x="241.7" y="281.3">6,693</text>
</g>
<g font-size="5.1">
<text x="230.1" y="26.3" transform="rotate(54 230.1 26.3)">20</text>
<text x="244.2" y="27.6" transform="rotate(54 244.2 27.6)">241.54</text>
<text x="240" y="69" transform="rotate(-25 240 69)">R 189.7</text>
<text x="324.1" y="89.4" transform="rotate(-36 324.1 89.4)">70</text>
<text x="125.8" y="95" transform="rotate(54 125.8 95)">10</text>
<text x="264.5" y="94.4" transform="rotate(-36 264.5 94.4)">219.4</text>
<text x="135" y="107.5" transform="rotate(54 135 107.5)">10</text>
<text x="329.8" y="120.2" transform="rotate(-45 329.8 120.2)">10</text>
<text x="125.1" y="176.8" transform="rotate(-60 125.1 176.8)">10</text>
</g>
<g font-size="5">
<text x="28.1" y="6.5" transform="rotate(-90 28.1 6.5)">H</text>
<text x="80.6" y="6.5" transform="rotate(-90 80.6 6.5)">G</text>
<text x="133.1" y="6.5" transform="rotate(-90 133.1 6.5)">F</text>
<text x="185.6" y="6.5" transform="rotate(-90 185.6 6.5)">E</text>
<text x="238.1" y="6.5" transform="rotate(-90 238.1 6.5)">D</text>
<text x="290.6" y="6.5" transform="rotate(-90 290.6 6.5)">C</text>
<text x="343.1" y="6.5" transform="rotate(-90 343.1 6.5)">B</text>
<text x="395.6" y="6.5" transform="rotate(-90 395.6 6.5)">A</text>
<text x="68.5" y="19.6">379.13</text>
<text x="28.2" y="30.8" transform="rotate(-90 28.2 30.8)">74.39</text>
<text x="6.8" y="38.7" transform="rotate(-90 6.8 38.7)">4</text>
<text x="413.5" y="39">4</text>
<text x="25.4" y="43.8" transform="rotate(-90 25.4 43.8)">10</text>
<text x="48.9" y="45.2" transform="rotate(-18 48.9 45.2)">R 217.5</text>
<text x="18.9" y="63.5" transform="rotate(-90 18.9 63.5)">20</text>
<text x="25.4" y="72" transform="rotate(-90 25.4 72)">10</text>
<text x="49.2" y="81.8" transform="rotate(-90 49.2 81.8)">33.2</text>
<text x="244.9" y="87.9" transform="rotate(53 244.9 87.9)">R 15</text>
<text x="66.9" y="96.7" transform="rotate(-90 66.9 96.7)">52.41</text>
<text x="76.1" y="103.9" transform="rotate(-76 76.1 103.9)">R 15</text>
<text x="321.3" y="107.3" transform="rotate(1 321.3 107.3)">20</text>
<text x="6.8" y="112.9" transform="rotate(-90 6.8 112.9)">3</text>
<text x="413.5" y="113.2">3</text>
<text x="67.8" y="123.1" transform="rotate(-90 67.8 123.1)">54.87</text>
<text x="27.6" y="138" transform="rotate(-90 27.6 138)">117.83</text>
<text x="248.9" y="137.6" transform="rotate(-90 248.9 137.6)">120.72</text>
<text x="172.3" y="166.4" transform="rotate(24 172.3 166.4)">20</text>
<text x="68.3" y="170.5">B</text>
<text x="243.3" y="170.5">B</text>
<text x="6.8" y="187.1" transform="rotate(-90 6.8 187.1)">2</text>
<text x="413.5" y="187.4">2</text>
<text x="220" y="221.9">Radios no acotados R5</text>
<text x="269.9" y="231.8">Ply Name</text>
<text x="312" y="231.8">Left bodywork</text>
<text x="269.9" y="239.8">Material</text>
<text x="312" y="239.8">Plastic</text>
<text x="268.3" y="247.8">Direction</text>
<text x="312" y="247.8">XXXX</text>
<text x="268.3" y="255.8">Thickness</text>
<text x="312" y="255.8">1,5</text>
<text x="6.8" y="261.3" transform="rotate(-90 6.8 261.3)">1</text>
<text x="266.8" y="263.8">SequenceID</text>
<text x="312" y="263.8">CR-0001</text>
<text x="413.5" y="261.6">1</text>
<text x="271.4" y="271.8">GroupID</text>
<text x="312" y="271.8">G11</text>
<text x="24.7" y="293.8">H</text>
<text x="77.2" y="293.8">G</text>
<text x="339.7" y="293.8">B</text>
<text x="392.2" y="293.8">A</text>
</g>
<g font-size="4.3">
<text x="225.6" y="233.5">Bernat Suarez</text>
<text x="229.5" y="241">03/06/2023</text>
<text x="238.6" y="248.5">XXX</text>
<text x="238.6" y="256">XXX</text>
</g>
<g font-size="3.6">
<text x="386.4" y="231.6">I</text>
<text x="398.9" y="231.6">_</text>
<text x="386.4" y="238.3">H</text>
<text x="398.9" y="238.3">_</text>
<text x="386.4" y="245">G</text>
<text x="398.9" y="245">_</text>
<text x="386.4" y="251.6">F</text>
<text x="398.9" y="251.6">_</text>
<text x="386.4" y="258.3">E</text>
<text x="398.9" y="258.3">_</text>
<text x="386.4" y="265">D</text>
<text x="398.9" y="265">_</text>
<text x="386.4" y="271.6">C</text>
<text x="398.9" y="271.6">_</text>
<text x="386.4" y="278.3">B</text>
<text x="398.9" y="278.3">_</text>
<text x="386.4" y="285">A</text>
<text x="398.9" y="285">_</text>
</g>
<g font-size="2.2">
<text x="221" y="229.1">DESIGNED BY:</text>
<text x="221" y="236.6">DATE:</text>
<text x="221" y="244.1">CHECKED BY:</text>
<text x="221" y="251.6">DATE:</text>
<text x="221" y="259.1">SIZE</text>
<text x="221" y="272.1">SCALE</text>
<text x="241" y="272.1">WEIGHT (kg)</text>
<text x="221" y="285.8">This drawing is our property; it can't be reproduced or communicated without our written agreement.</text>
</g>
</svg>
